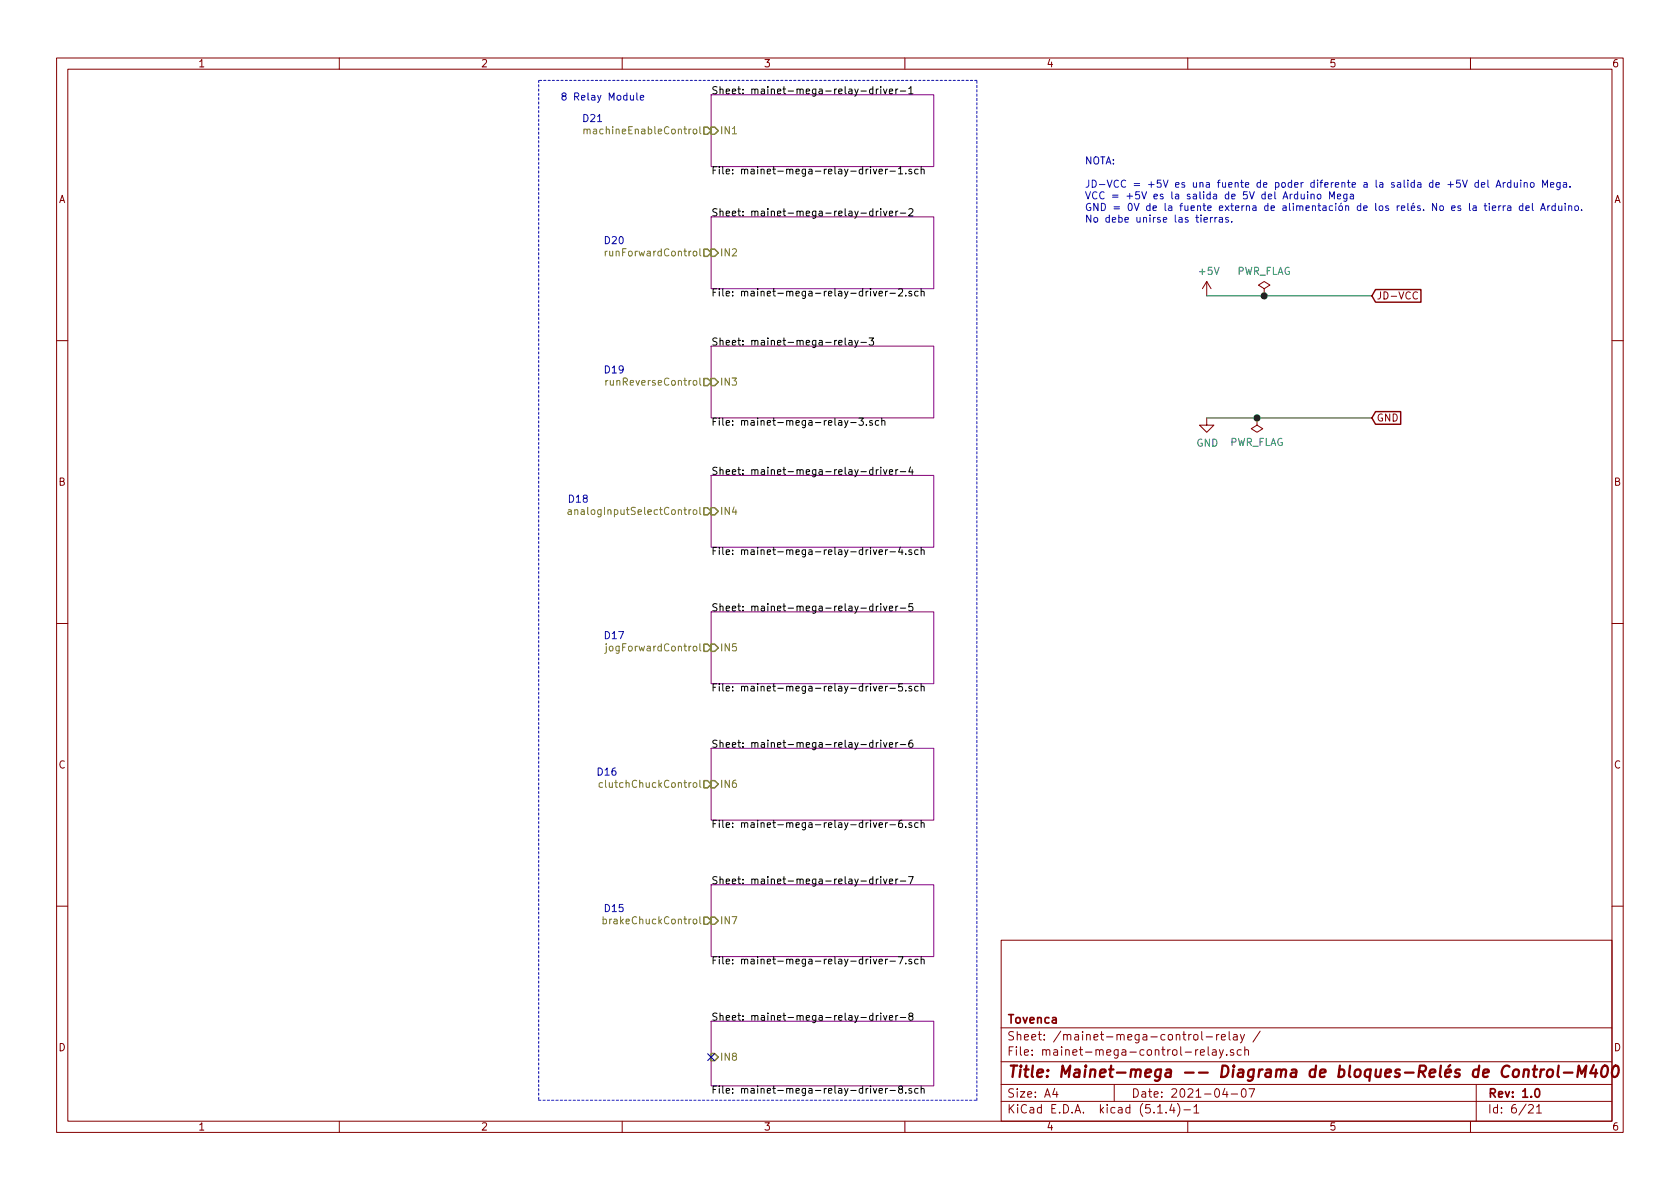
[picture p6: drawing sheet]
<svg xmlns="http://www.w3.org/2000/svg" width="297mm" height="210mm" viewBox="0 0 297 210" stroke-linecap="round" stroke-linejoin="round" font-family="sans-serif">
<g fill="none" stroke="#840000" stroke-width=".18">
<path d="M10 10.3h277v189.9h-277zM12 12.2h273v186.1h-273zM60 10.3v1.9M110 10.3v1.9M160 10.3v1.9M210 10.3v1.9M260 10.3v1.9M213.4 49.8l-.8 1.2M213.4 49.8v2.5M213.4 49.8l.7 1.2M223.5 51l1-.6-1-.6-1 .6 1 .6v1.3M223.5 52.3h.1"/>
<path d="M250.6 51.7a.6 .6 0 0 0-.8 .4 .6 .6 0 0 0 .6 .8l.2-.1M10 60.2h2M213.4 73.9v1.3h1.2l-1.2 1.2-1.3-1.2h1.3M222.2 73.9v1.3l-1 .6 1 .6 1.1-.6-1.1-.6M222.2 73.9h.1M285 60.2h2M10 110.3h2M285 110.3h2M10 160.2h2M177 166.3h108v32h-108zM285 160.2h2M60 198.3v1.9"/>
<path d="M110 198.3v1.9M160 198.3v1.9M177 194.8h108M177 191.8h108M177 187.8h108M177 181.8h108M186.5 192.5l-.4 1h1M186.8 193v1M197 191.8v3M204.7 196.8h.8M206.2 196.7v.1M207.2 195.2l-.4 1.1h.9"/>
<path d="M207.5 195.8v1M208.2 195.1a1.71 1.71 0 0 1 0 2.3M209.3 196.3h1.2M210 198.3v1.9M211.1 195.8l.4-.5v1.5M211.1 183.1l.2-.2 .5 .2v.7l-.3 .1-.4-.1zM211.1 196.8h.9M211.4 185.6v1M211.8 185.6l-.3 .1-.1 .2M212.2 186.1l.8-.1-.1-.3-.4-.1-.3 .2 .1 .7h.6M212.5 182.4v1.3l.2 .2M213.3 183.4h1.1"/>
<path d="M213.6 185.1v1.3l.2 .2M214.4 185.7h.6v.9M215 186h-.5a.29 .29 0 0 0-.2 .3 .29 .29 0 0 0 .2 .3l.5-.1M215.1 182.9v1M215.5 182.9l-.3 .1-.1 .2M215.6 185.6l.4 1M216 183.4l.7-.1-.1-.3-.4-.1-.2 .2v.7h.6M216.3 185.6l-.5 1.4-.2 .1M216.6 192.5l-.4 1h.9M216.9 186.5v.1M216.9 193v1M217.3 182.4v1.3l.2 .2"/>
<path d="M217.7 193.5h1.1M218.1 185.7a.37 .37 0 0 0-.6 .1l.1 .2 .5 .2 .1 .1-.2 .3-.5-.1M218.1 183h.6v.9M218.7 183.3l-.5 .1a.29 .29 0 0 0-.2 .2 .29 .29 0 0 0 .2 .3l.5-.1M219.3 182.9l.4 1M219.5 185.7l-.5-.1-.3 .3 .1 .6 .2 .1 .5-.1M219.6 192.7l.4-.2a.94 .94 0 0 1 0 1.5 .82 .82 0 0 1-.4-1.3zM220 182.9l-.5 1.4-.2 .1M220.1 185.7h.1a.37 .37 0 0 1 .6 .1v.8M220.1 185.1v1.5M220.8 192.5h1l-.6 1.5M222.8 182.3l-1.3 2"/>
<path d="M260 198.3v1.9M261 191.8v6.5M270.3 195.5l.2-.2h.3l.3 .5-.9 1h.9M271.7 195.8l.4-.5v1.5M271.7 196.8h.8"/>
</g>
<path d="M271.5 192.7l.2-.2a.81 .81 0 0 1 .6 .6 .81 .81 0 0 1-.3 .8l-.1 .1a.79 .79 0 0 1-.4-1.3z" fill="none" stroke="#840000" stroke-width=".3"/>
<g fill="none" stroke="#840000" stroke-width=".41">
<path d="M266.9 188.6a.79 .79 0 0 0-.9-.1 .79 .79 0 0 0-.4 .8 .75 .75 0 0 0 .1 1 .75 .75 0 0 0 1 0M267.7 189.3a.51 .51 0 0 1 .5-.2 .51 .51 0 0 1 .4 .4l-.1 .6a.54 .54 0 0 1-.5 .4 .54 .54 0 0 1-.5-.4zM269.5 189.3a.5 .5 0 0 1 .8 .1l-.1 1M269.5 189.1l-.2 1.3M271 189.1h.8M271.4 188.4l-.2 1.8v.1l.4 .1M272.5 189.1l-.2 1.3M273 189.1a.54 .54 0 0 0-.6 .4M273.7 189.3a.51 .51 0 0 1 .5-.2 .51 .51 0 0 1 .4 .4l-.1 .6a.54 .54 0 0 1-.5 .4 .54 .54 0 0 1-.5-.4zM275.6 188.4l-.2 1.8 .2 .2M276.5 189.7h1.5M278.9 190.4l.2-2 .5 1.5 .9-1.5-.3 2"/>
<path d="M281.8 188.3l-.6 1.5h1.2M282.2 189.1l-.2 1.3M283.4 188.6a.45 .45 0 0 1 .5-.2 .45 .45 0 0 1 .4 .4 1.15 1.15 0 0 1-.8 1.6l-.2-.1a1.5 1.5 0 0 1 .1-1.7zM285.3 188.6a.45 .45 0 0 1 .5-.2 .45 .45 0 0 1 .4 .4 1.15 1.15 0 0 1-.8 1.6l-.2-.1a1.5 1.5 0 0 1 .1-1.7z"/>
</g>
<path d="M125.7 16.8h39.4v12.7h-39.4zM125.7 38.3h39.4v12.7h-39.4zM125.7 61.2h39.4v12.7h-39.4zM125.7 84.1h39.4v12.7h-39.4zM125.7 108.2h39.4v12.7h-39.4zM125.7 132.3h39.4v12.7h-39.4zM125.7 156.5h39.4v12.7h-39.4zM125.7 180.6h39.4v11.4h-39.4z" fill="none" stroke="#840084" stroke-width=".18"/>
<g fill="none" stroke="#000" stroke-width=".18">
<path d="M152.2 16.1h1M154.3 15.8l-.3-.1-.3 .3 .1 .5h.5M154.3 15.3v1.3M154.9 15.7v.9M155.3 15.7l-.4 .3M155.7 15.3v.1M155.7 15.7v.9M156.2 15.7l.3 .9 .3-.9M157.3 16.1l.5-.1v-.2l-.4-.1-.1 .2v.6h.5M158.4 15.7v.9M158.7 15.7l-.3 .3M159.2 16.1h.9"/>
<path d="M160.7 15.7l.4-.4v1.3M160.7 16.6h.7M154.3 37.4l-.3-.1-.3 .3 .1 .5h.5M154.3 36.9v1.3M154.4 29.9l.3 .9 .3-.9M154.9 37.3v.9M155.3 37.3l-.4 .3M155.4 30.3l.6-.1v-.2l-.4-.1-.2 .2 .1 .6h.5M155.7 36.9v.1M155.7 37.3v.9M156.2 37.3l.3 .9 .3-.9M156.6 29.9v.9"/>
<path d="M156.9 29.9l-.3 .2M157.3 37.7l.5-.1v-.2l-.4-.1-.1 .2v.6h.5M157.4 30.3h.9M158.4 37.3v.9M158.7 37.3l-.3 .3M158.9 29.8l.3-.3v1.3M158.9 30.8h.7M159.2 37.7h.9M160.1 30.6v.2M160.7 37l.5-.1 .2 .1v.3v.2l-.8 .7h.8M161.2 30l-.3-.1-.2 .2 .1 .2 .4 .1v.3h-.5M162.3 30l-.3-.1-.3 .2 .1 .6h.5"/>
<path d="M162.9 30l.1-.1 .3 .1 .1 .8M162.9 29.5v1.3M149.4 59.8v1.1l.2 .1M153.7 59.8h.8l-.5 .4 .4 .2v.5l-.2 .1-.5-.1M154.4 51.5l.3 .8 .3-.8M155.4 51.9l.6-.1v-.2l-.4-.1-.2 .2 .1 .6h.5M156.6 51.5v.8M156.9 51.5l-.3 .2M157.4 51.9h.9M158.9 51.2l.5-.1 .2 .3-.1 .2-.7 .7h.8M160.1 52.2v.1M161.2 51.6l-.3-.1-.2 .2 .1 .2 .4 .1v.3h-.5"/>
<path d="M162.3 51.6l-.3-.1-.3 .2 .1 .6h.5M162.9 51.6l.1-.1 .3 .1 .1 .7M162.9 51.1v1.2M148.3 60.6l.6-.1-.1-.3h-.3l-.2 .2 .1 .6h.4M149.3 74.4l.3 .8M149.9 74.4l-.4 1.1-.2 .1M150.1 60.2h.5v.8M150.4 74.7h1M150.6 60.5h-.4l-.2 .2 .2 .3h.4M151.1 60.2l.3 .8M151.7 60.2l-.4 1.1-.2 .2M151.9 73.9h.8l-.5 .5 .4 .1 .1 .5-.3 .2-.5-.1"/>
<path d="M152.2 60.5h1M153.2 75.1v.1M154.2 74.4h-.3l-.2 .1 .1 .2 .4 .1v.4h-.5M155.4 74.4h-.4l-.2 .2 .1 .6h.5M155.9 74.5l.2-.1h.3l.1 .8M155.9 73.9v1.3M154.3 83.1h-.3l-.3 .2 .1 .5h.5M154.3 82.6v1.3M154.4 97.2l.3 .9 .3-.9M154.9 83.1v.8M155.3 83.1l-.4 .2M155.4 97.6l.6-.1v-.2l-.4-.1-.2 .2 .1 .6h.5"/>
<path d="M155.7 82.6v.1M155.7 83.1v.8M156.2 83.1l.3 .8 .3-.8M156.6 97.2v.9M156.9 97.2l-.3 .3M157.3 83.5l.5-.1v-.3h-.4l-.1 .1v.6h.5M157.4 97.6h.9M158.4 83.1v.8M158.7 83.1l-.3 .2M159.2 96.7l-.3 .9h.8M159.2 83.4h.9M159.5 97.2v.9"/>
<path d="M160.1 97.9v.2M161 82.6l-.3 .9h.8M161.2 97.3l-.3-.1-.2 .2 .1 .2 .4 .1v.3h-.5M161.3 83.1v.8M162.3 97.3l-.3-.1-.3 .3 .1 .5h.5M162.9 97.4l.1-.2 .3 .1 .1 .8M162.9 96.8v1.3M154.3 107.2h-.3l-.3 .2 .1 .6h.5M154.3 106.8v1.2M154.9 107.2v.8M155.3 107.2l-.4 .2M155.7 106.8v.1"/>
<path d="M155.7 107.2v.8M156.2 107.2l.3 .8 .3-.8M157.3 107.6l.5-.1v-.3h-.4l-.1 .2v.6h.5M158.4 107.2v.8M158.7 107.2l-.3 .2M159.2 107.5h.9M161.4 106.8h-.6l-.1 .6 .2-.2 .5 .2v.5l-.2 .1-.5-.1M154.3 131.4l-.3-.1-.3 .2 .1 .6h.5M154.3 130.9v1.3M154.4 121.4l.3 .8 .3-.8M154.9 131.3v.9M155.3 131.3l-.4 .2"/>
<path d="M155.4 121.8l.6-.1v-.3h-.4l-.2 .1 .1 .6h.5M155.7 130.9v.1M155.7 131.3v.9M156.2 131.3l.3 .9 .3-.9M156.6 121.4v.8M156.9 121.4l-.3 .2M157.3 131.7l.5-.1v-.2l-.4-.1-.1 .2v.6h.5M157.4 121.7h.9M158.4 131.3v.9M158.7 131.3l-.3 .2M159.2 131.7h.9M159.5 120.9h-.6v.6l.2-.1 .4 .1v.6l-.1 .1-.5-.1"/>
<path d="M160.1 122.1v.1M161.2 121.4h-.3l-.2 .1 .1 .2 .4 .1v.3h-.5M161.3 130.9h-.2a.79 .79 0 0 0-.2 1.3l.5-.2v-.5l-.5-.1-.2 .2M162.3 121.4h-.3l-.3 .2 .1 .5h.5M162.9 121.5l.1-.1h.3l.1 .8M162.9 120.9v1.3M154.3 155.5l-.3-.1-.3 .3 .1 .5h.5M154.3 155v1.3M154.4 145.5l.3 .8 .3-.8M154.9 155.4v.9M155.3 155.4l-.4 .3M155.4 145.9l.6-.1v-.3h-.4l-.2 .2 .1 .6h.5"/>
<path d="M155.7 155v.1M155.7 155.4v.9M156.2 155.4l.3 .9 .3-.9M156.6 145.5v.8M156.9 145.5l-.3 .2M157.3 155.8l.5-.1v-.2l-.4-.1-.1 .2v.6h.5M157.4 145.8h.9M158.4 155.4v.9M158.7 155.4l-.3 .3M159.2 155.8h.9M159.5 145.1h-.4a.87 .87 0 0 0 0 1.2l.4-.1v-.5l-.4-.2-.2 .3M160.1 146.2v.1"/>
<path d="M160.6 155h.9l-.6 1.3M161.2 145.5h-.3l-.2 .2 .1 .1 .4 .2v.3h-.5M162.3 145.5h-.3l-.3 .2 .1 .6h.5M162.9 145.6l.1-.1h.3l.1 .8M162.9 145.1v1.2M154.3 179.6h-.3l-.3 .2 .1 .6h.5M154.3 179.1v1.3M154.4 169.6l.3 .9 .3-.9M154.9 179.6v.8M155.3 179.6l-.4 .2M155.4 170l.6-.1v-.2l-.4-.1-.2 .2 .1 .6h.5M155.7 179.1v.2"/>
<path d="M155.7 179.6v.8M156.2 179.6l.3 .8 .3-.8M156.6 169.6v.9M156.9 169.6l-.3 .2M157.3 180l.5-.1v-.3h-.4l-.1 .2v.6h.5M157.4 170h.9M158.4 179.6v.8M158.7 179.6l-.3 .2M158.8 169.2h.9l-.6 1.3M159.2 179.9h.9M160.1 170.3v.2M160.9 179.7l-.2-.3 .1-.1 .1-.2 .5 .2v.3l-.6 .2-.1 .1v.3l.2 .2h.4l.1-.2v-.4l-.2-.1"/>
<path d="M161.2 169.7l-.3-.1-.2 .2 .1 .2 .4 .1v.3h-.5M162.3 169.7l-.3-.1-.3 .2 .1 .6h.5M162.9 169.7l.1-.1 .3 .1 .1 .8M162.9 169.2v1.3M154.4 192.5l.3 .8 .3-.8M155.4 192.9l.6-.1v-.3h-.4l-.2 .2 .1 .6h.5M156.6 192.5v.8M156.9 192.5l-.3 .2M157.4 192.8h.9M159.1 192.6l-.2-.1v-.3l.2-.2 .4 .1v.4l-.5 .2-.1 .1v.3l.2 .2h.4l.1-.2-.1-.4-.1-.1M160.1 193.2v.1M161.2 192.5h-.3l-.2 .2 .1 .1 .4 .2v.3h-.5"/>
<path d="M162.3 192.5h-.3l-.3 .2 .1 .6h.5M162.9 192.6l.1-.1h.3l.1 .8M162.9 192v1.3"/>
</g>
<g fill="none" stroke="#848400" stroke-width=".25">
<path d="M124.5 22.5h.6l.6 .6-.6 .6h-.6zM125.7 22.5h.7l.6 .6-.6 .6h-.7zM124.5 44.1h.6l.6 .6-.6 .6h-.6zM125.7 44.1h.7l.6 .6-.6 .6h-.7zM124.5 66.9h.6l.6 .7-.6 .6h-.6zM125.7 66.9h.7l.6 .7-.6 .6h-.7zM124.5 89.8h.6l.6 .6-.6 .7h-.6zM125.7 89.8h.7l.6 .6-.6 .7h-.7zM124.5 113.9h.6l.6 .6-.6 .7h-.6zM125.7 113.9h.7l.6 .6-.6 .7h-.7zM124.5 138h.6l.6 .7-.6 .6h-.6zM125.7 138h.7l.6 .7-.6 .6h-.7z"/>
<path d="M124.5 162.2h.6l.6 .6-.6 .6h-.6zM125.7 162.2h.7l.6 .6-.6 .6h-.7zM125.7 186.3h.7l.6 .6-.6 .7h-.7z"/>
</g>
<path d="M95.2 14.2v180.4M172.7 14.2h-77.5M95.2 194.6h77.5M172.7 194.6v-180.4" fill="none" stroke="#0000c2" stroke-width=".18" stroke-dasharray=".4 .4"/>
<path d="M213.4 52.3h29.2M213.4 73.9h29.2" fill="none" stroke="#008400" stroke-width=".18"/>
<g fill="none" stroke="#848400" stroke-width=".18">
<path d="M103.3 23l.1-.2 .3 .1 .1 .8M103.3 22.8v.9M103.8 23l.2-.2 .3 .1v.8M123.7 22.4v1.1l.2 .2M107 44.4v.9M107.4 44.4l-.3 .1-.1 .1M123.7 44v1.1l.2 .2M107.1 67.3v.8M107.5 67.3l-.4 .2M123.7 66.8v1.1l.2 .2M100.5 90.2h.5v.8M101 90.4l-.4 .1-.2 .2 .2 .3 .4-.1"/>
<path d="M101.6 90.3l.2-.2 .3 .1 .1 .8M101.6 90.1v.9M122.7 90.2l.3-.1 .2 .3-.1 .5-.3 .1-.2-.1zM123.7 89.7v1.1l.2 .2M107.2 114.3v1.1l-.3 .1M107.2 113.8v.2M123.7 113.8v1.1l.2 .2M106.5 138.4h-.4l-.2 .2 .1 .6h.5M122.7 138.4h.3l.2 .2-.1 .6h-.3l-.2-.1zM123.7 138v1.1l.2 .1M106.6 162.6l.4-.1 .2 .3-.1 .5h-.5M106.6 162.1v1.3"/>
<path d="M123.7 162.1v1.1l.2 .2"/>
</g>
<path d="M243.2 51.2h8v2.2h-8l-.6-1.1zM243.2 72.8h4.4v2.2h-4.4l-.6-1.1z" fill="none" stroke="#840000" stroke-width=".25"/>
<g fill="none" stroke="#0000c2" stroke-width=".18">
<path d="M111.5 16.9v.7l.3 .1 .2-.1M112 16.9v.8M112.6 16.4v1.1l.2 .2M113.2 17.3l.6-.1v-.3h-.4l-.2 .1 .1 .6h.5M212.9 38.9l.6-.1-.1-.3-.3-.1-.2 .2v.6h.5M214 38.4v.9M214.4 38.4l-.4 .3M214.8 38.4v.9M215.2 38.4l-.4 .3M215.6 38.5h.5l.1 .8M216.2 38.8h-.5l-.2 .2 .1 .2h.6M217.2 38.5l-.3-.1-.2 .2v.2l.5 .1v.3h-.5"/>
<path d="M217.8 39.2v.1M230 34.3l.1 .8 .3 .1 .2-.2M230.6 34.3v.9M231.2 34.3v.9M231.8 34.5l.2-.2 .3 .1 .1 .8M231.8 34.3v.9M233 34.4l.3-.1 .2 .2v.6l-.4 .1-.2-.3zM235.1 35.2v-1.3l.4 .9 .4-.9v1.3M236.5 34.7l.6-.1-.1-.2-.3-.1-.2 .2v.6h.5M238.2 34.3l-.1 1.2-.2 .1-.3-.1M238.2 34.4l-.4-.1-.2 .3 .1 .5h.5M238.8 34.4h.4l.1 .8"/>
<path d="M239.3 34.6l-.4 .1-.2 .2 .1 .2h.5M260.5 36.4h.5v.8M261 36.7h-.4l-.2 .2 .1 .3h.5M261.4 32.3h-.4l-.2 .2 .1 .6h.5M261.4 31.8v1.3M261.9 32.7l.6-.1v-.3h-.4l-.2 .2 .1 .6h.5M262.4 36.4h.5M262.6 36v1.1l.3 .1M263.1 31.8v1.1l.1 .2M263.3 36v.1M263.3 36.4v.8M263.9 36.8l.6-.1-.1-.3h-.4l-.1 .2v.6h.5"/>
<path d="M264.5 33.1l.4-1.3 .5 1.3M264.6 32.8h.7M265 36.4v.8M265.4 36.4l-.4 .2M265.8 32.3v.8M265.8 36.4v.8M266.2 32.3l-.4 .2M266.2 36.4l-.4 .2M266.6 36.4h.5v.8M267.1 32.3h-.3l-.3 .2 .1 .6h.5M267.1 36.7h-.4l-.2 .2 .1 .3h.5M267.1 31.8v1.3"/>
<path d="M267.7 32.3l.1 .8h.3l.2-.1M268.3 32.3v.8M268.9 31.8v.2M268.9 32.3v.8M269.2 36.4h-.3l-.3 .2 .2 .6h.4M269.2 36v1.2M269.5 32.4l.2-.1h.3v.8M269.5 32.3v.8M269.8 36.8l.6-.1-.1-.3h-.3l-.2 .2v.6h.5M270.7 32.3h.3l.2 .2-.1 .6h-.3l-.2-.1zM270.9 36v1.1l.2 .1M272.4 37.2l.4-1.2 .4 1.2"/>
<path d="M272.5 36.9h.6M272.7 33.1v-1.3l.5 1 .4-1v1.3M273.7 36.4v.8M274 36.4l-.3 .2M274.1 32.7l.7-.1-.1-.3h-.4l-.2 .2 .1 .6h.5M275 36.4h-.4l-.2 .2 .1 .6h.5M275 36v1.2M275.6 36.4v.8h.3l.2-.1M275.8 32.3v1l-.2 .2h-.3M275.8 32.3h-.3l-.3 .2 .2 .6h.4M276.1 36.4v.8M276.4 32.3h.5l.1 .8"/>
<path d="M276.7 36v.1M276.7 36.4v.8M277 32.6h-.4l-.2 .2v.3h.6M277.3 36.5l.2-.1h.3l.1 .8M277.3 36.4v.8M277.6 33v.1M278.5 36.5l.2-.1 .3 .1 .1 .5-.1 .2h-.3l-.2-.1zM279.7 37.1v.1"/>
</g>
<g fill="#008400" stroke="#008400" stroke-width=".25">
<circle cx="222.3" cy="73.9" r=".51"/>
<circle cx="223.5" cy="52.3" r=".51"/>
</g>
<path d="M125.1 186.3l1.2 1.2M126.3 186.3l-1.2 1.2" fill="none" stroke="#000084" stroke-width=".18"/>
<text font-size="2.8" fill="#840000" x="178" y="190.5">Title: Mainet-mega -- Diagrama de bloques-Relés de Control-M400</text>
<g font-size="2.1" fill="#840000">
<text x="178" y="184">Sheet: /mainet-mega-control-relay /</text>
<text x="178" y="181">Tovenca</text>
<text x="178" y="186.7">File: mainet-mega-control-relay.sch</text>
<text x="178" y="196.9">KiCad E.D.A. kicad (5.1.4)-1</text>
<text x="178" y="194.1">Size: A4</text>
<text x="200" y="194.1">Date: 2021-04-07</text>
<text x="263" y="194.1">Rev: 1.0</text>
<text x="263" y="196.9">Id: 6/21</text>
</g>
<g font-size="1.8" fill="#840000">
<text x="35" y="11.9">1</text>
<text x="85" y="11.9">2</text>
<text x="135" y="11.9">3</text>
<text x="185" y="11.9">4</text>
<text x="235" y="11.9">5</text>
<text x="285" y="11.9">6</text>
<text x="10.4" y="35.9">A</text>
<text x="285.4" y="35.9">A</text>
<text x="243.4" y="53">JD-VCC</text>
<text x="243.4" y="74.5">GND</text>
<text x="10.4" y="85.9">B</text>
<text x="285.4" y="85.9">B</text>
<text x="10.4" y="135.9">C</text>
<text x="285.4" y="135.9">C</text>
<text x="10.4" y="185.9">D</text>
<text x="285.4" y="185.9">D</text>
<text x="35" y="199.9">1</text>
<text x="85" y="199.9">2</text>
<text x="135" y="199.9">3</text>
<text x="185" y="199.9">4</text>
<text x="235" y="199.9">5</text>
<text x="285" y="199.9">6</text>
</g>
<g font-size="1.8" fill="#0000c2">
<text x="99.1" y="17.8">8 Relay Module</text>
<text x="102.9" y="21.6">D21</text>
<text x="191.8" y="29.1">NOTA:</text>
<text x="191.8" y="33.2">JD-VCC = +5V es una fuente de poder diferente a la salida de +5V del Arduino Mega.</text>
<text x="191.8" y="35.2">VCC = +5V es la salida de 5V del Arduino Mega</text>
<text x="191.8" y="37.3">GND = 0V de la fuente externa de alimentación de los relés. No es la tierra del Arduino.</text>
<text x="191.8" y="39.4">No debe unirse las tierras.</text>
<text x="106.7" y="43.2">D20</text>
<text x="106.7" y="66">D19</text>
<text x="100.3" y="88.9">D18</text>
<text x="106.7" y="113">D17</text>
<text x="105.4" y="137.2">D16</text>
<text x="106.7" y="161.3">D15</text>
</g>
<g font-size="1.8">
<text x="125.7" y="16.7">Sheet: mainet-mega-relay-driver-1</text>
<text x="125.7" y="30.8">File: mainet-mega-relay-driver-1.sch</text>
<text x="125.7" y="38.2">Sheet: mainet-mega-relay-driver-2</text>
<text x="125.7" y="52.4">File: mainet-mega-relay-driver-2.sch</text>
<text x="125.7" y="61.1">Sheet: mainet-mega-relay-3</text>
<text x="125.7" y="75.3">File: mainet-mega-relay-3.sch</text>
<text x="125.7" y="84">Sheet: mainet-mega-relay-driver-4</text>
<text x="125.7" y="98.1">File: mainet-mega-relay-driver-4.sch</text>
<text x="125.7" y="108.1">Sheet: mainet-mega-relay-driver-5</text>
<text x="125.7" y="122.3">File: mainet-mega-relay-driver-5.sch</text>
<text x="125.7" y="132.2">Sheet: mainet-mega-relay-driver-6</text>
<text x="125.7" y="146.4">File: mainet-mega-relay-driver-6.sch</text>
<text x="125.7" y="156.4">Sheet: mainet-mega-relay-driver-7</text>
<text x="125.7" y="170.5">File: mainet-mega-relay-driver-7.sch</text>
<text x="125.7" y="180.5">Sheet: mainet-mega-relay-driver-8</text>
<text x="125.7" y="193.4">File: mainet-mega-relay-driver-8.sch</text>
</g>
<g font-size="1.8" fill="#848400">
<text x="105" y="23.7">machineEnableControl</text>
<text x="127.3" y="23.7">IN1</text>
<text x="108.1" y="45.3">runForwardControl</text>
<text x="127.3" y="45.3">IN2</text>
<text x="108.2" y="68.2">runReverseControl</text>
<text x="127.3" y="68.2">IN3</text>
<text x="102.7" y="91.1">analogInputSelectControl</text>
<text x="127.3" y="91.1">IN4</text>
<text x="108.3" y="115.2">jogForwardControl</text>
<text x="127.3" y="115.2">IN5</text>
<text x="107.3" y="139.3">clutchChuckControl</text>
<text x="127.3" y="139.3">IN6</text>
<text x="107.8" y="163.4">brakeChuckControl</text>
<text x="127.3" y="163.4">IN7</text>
<text x="127.3" y="187.6">IN8</text>
</g>
<g font-size="1.8" fill="#008484">
<text x="212.1" y="48.6">+5V</text>
<text x="218.6" y="48.6">PWR_FLAG</text>
<text x="211.5" y="79">GND</text>
<text x="217.3" y="78.9">PWR_FLAG</text>
</g>
</svg>
